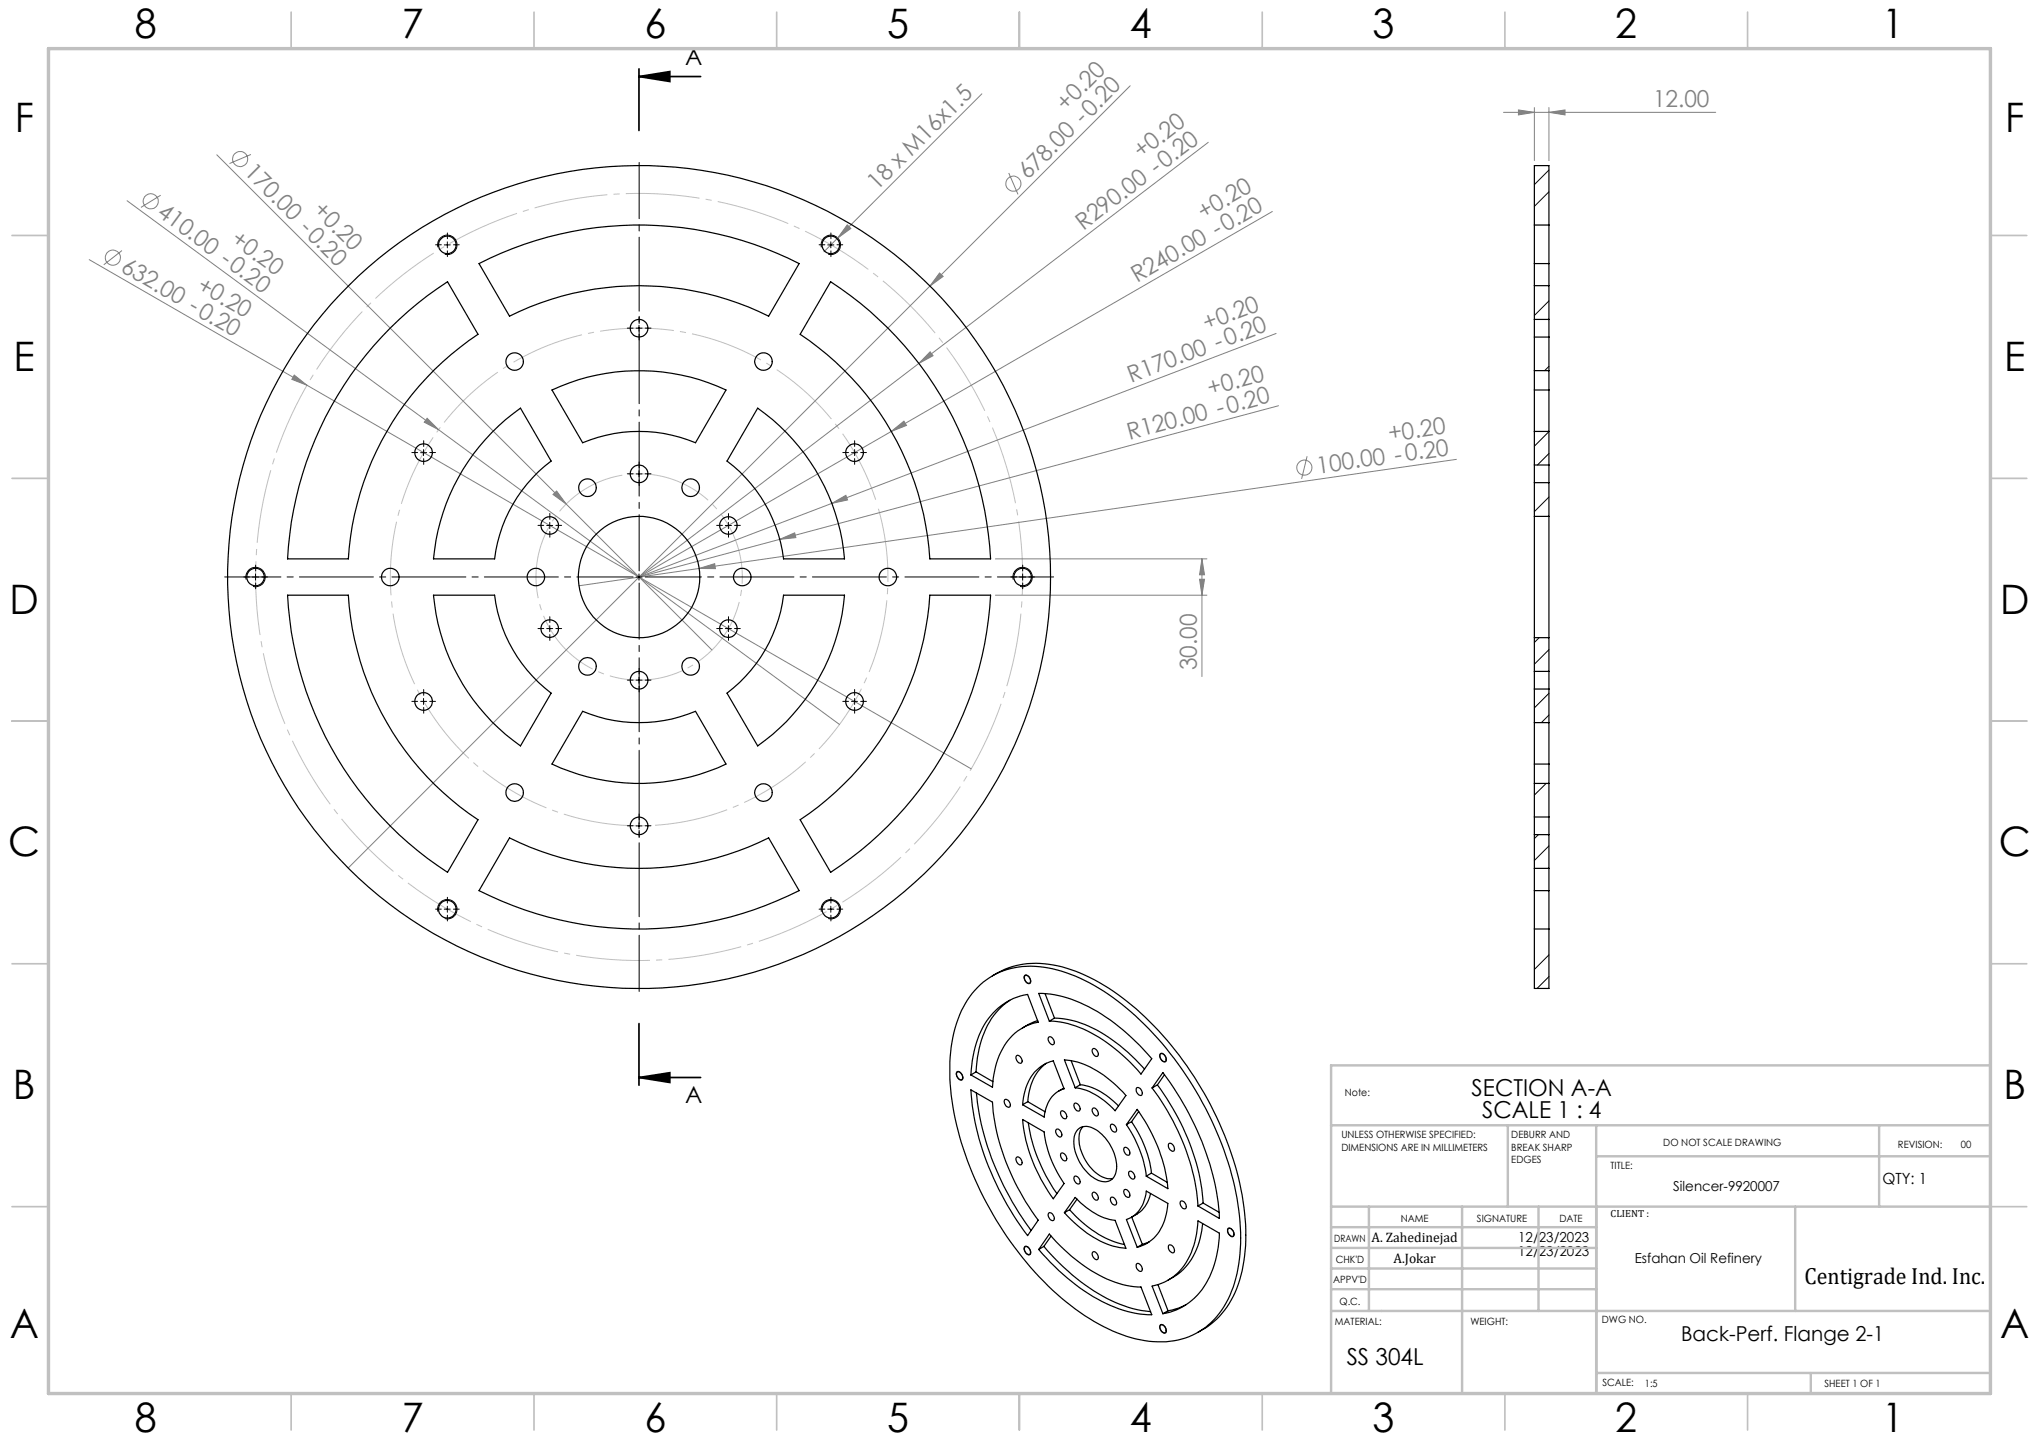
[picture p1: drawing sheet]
<svg xmlns="http://www.w3.org/2000/svg" width="420mm" height="297mm" viewBox="0 0 420 297" stroke-linecap="round" stroke-linejoin="round" font-family="sans-serif">
<g fill="none" stroke="#808080" stroke-width=".21">
<path d="M202.2 19.3l-32.5 32.6M232.8 17.7l-161.1 161.1M44.7 31.9l71.9 71.9M51.7 31.8l-4.4 1.9M207.8 35.6l1.9 4.4M248.9 29.3l-59.6 45.6M309.7 23.1h43.7M312.8 22.6l3.3 .5-3.3 .6zM316.1 22.2v10.9M319.1 23.1l3.3-.5v1.1zM319.1 22.2v10.9M18.4 53.5l44.8 25.8"/>
<path d="M25.1 51.6l-3.7 2.9M26.2 41.3l64.1 47.2M33.1 40.2l-4.1 2.5M174.5 46.3l.8 .8-2.8 1.9zM193.5 56.2l.8 .7-2.7 2zM262.1 43.6l-78.5 45.3M60.6 77.3l2.6 2-3.1-1.2zM63.2 79.3l136.9 79.1M189.3 74.9l-57.7 43.9M191.6 72.5l.6 .8-2.9 1.6zM262.9 68.7l-91.6 35M88 86.1l2.3 2.4-2.9-1.5z"/>
<path d="M90.3 88.5l82.6 60.7M183.6 88.9l2.6-2.2 .5 .9zM183.6 88.9l-52 29.9M263.3 83.6l-131.7 35.2M269.2 94l-1.1 4.6M300 94.6l-156 22.5M113.9 101.8l.8-.7 1.9 2.7zM116.6 103.8l30 30.1M144 117.1l3.2-1 .2 1zM144 117.1l-24.7 3.5M160.6 111.1l3.1-1.4 .2 1zM171.3 103.7l2.9-1.7 .4 1z"/>
<path d="M171.3 103.7l-39.7 15.1M205 115.1h43.6M247.1 119.3h1l-.5 3.3zM247.6 115.1l.5 3.3h-1zM247.6 115.1v24.2M205 122.6h43.6"/>
<circle cx="49.5" cy="32.7" r="1.56"/>
<circle cx="208.7" cy="37.8" r="1.56"/>
<circle cx="23.2" cy="53.1" r="1.57"/>
<circle cx="31.1" cy="41.5" r="1.56"/>
<circle cx="268.7" cy="96.3" r="1.56"/>
</g>
<path d="M131.6 15.8l6.4-1.1v2.1zM131.6 15.8h12.7M131.6 14.2v12.7M131.6 210.8v12.7M131.6 221.9l6.4-1v2.1zM131.6 221.9h12.7" fill="none" stroke="#000" stroke-width=".35"/>
<path d="M152 112.6a21.2 21.2 0 0 0-35.6-8.6 21.2 21.2 0 0 0 9.6 35.3 21.2 21.2 0 0 0 26.3-25.4l-.3-1.3" fill="none" stroke="#c0c0c0" stroke-width=".21" stroke-dasharray="15.2 1.3 1.3 1.3" stroke-dashoffset="7.5" stroke-linecap="butt"/>
<path d="M180.7 103.8a51.3 51.3 0 0 0-85.9-20.6 51.3 51.3 0 0 0 23.6 85.1 51.3 51.3 0 0 0 63-61.9l-.7-2.6" fill="none" stroke="#c0c0c0" stroke-width=".21" stroke-dasharray="15.2 1.3 1.3 1.3" stroke-dashoffset="-1" stroke-linecap="butt"/>
<path d="M207.2 95.7a79 79 0 0 0-132.4-31.7 79 79 0 0 0 36.4 131.1 79 79 0 0 0 97.1-95.4l-1.1-4" fill="none" stroke="#c0c0c0" stroke-width=".21" stroke-dasharray="15.2 1.3 1.3 1.3" stroke-dashoffset="7.1" stroke-linecap="butt"/>
<g fill="none" stroke="#000" stroke-width=".21">
<path d="M90.2 50.9a2 2 0 0 1 1.8-2.4 2 2 0 0 1 2.1 2.1 2 2 0 0 1-2.5 1.8M91.5 50.4h1.2M92.1 49.8v1.2M169.2 50.9a2 2 0 0 1 1.8-2.4 2 2 0 0 1 2.1 2.1 2 2 0 0 1-2.5 1.8M170.5 50.4h1.3M171.1 49.8v1.2M131 67.6h1.3M131.6 67v1.2M86.6 93.2h1.3M87.2 92.6v1.2M131 97.6h1.3M131.6 97v1.2"/>
<path d="M175.4 93.2h1.2M176 92.6v1.2M50.7 119.4a2 2 0 0 1 1.8-2.5 2 2 0 0 1 2.1 2.1 2 2 0 0 1-2.5 1.8M52 118.8h1.3M52.6 118.2v1.3M112.6 108.2h1.2M113.2 107.6v1.3M131 118.8h1.3M131.6 118.2v1.3M149.4 108.2h1.3M150 107.6v1.3M208.7 119.4a2 2 0 0 1 1.8-2.5 2 2 0 0 1 2.1 2.1 2 2 0 0 1-2.5 1.8"/>
<path d="M210 118.8h1.3M210.6 118.2v1.3M112.6 129.5h1.2M113.2 128.9v1.2M131.6 139.5v1.2M149.4 129.5h1.3M150 128.9v1.2M86.6 144.5h1.3M87.2 143.9v1.2M131 140.1h1.3M175.4 144.5h1.2M176 143.9v1.2"/>
<path d="M131 170.1h1.3M131.6 169.5v1.2M90.2 187.8a2 2 0 0 1 1.8-2.5 2 2 0 0 1 2.1 2.1 2 2 0 0 1-2.5 1.8M91.5 187.3h1.2M92.1 186.7v1.2M169.2 187.8a2 2 0 0 1 1.8-2.5 2 2 0 0 1 2.1 2.1 2 2 0 0 1-2.5 1.8M170.5 187.3h1.3M171.1 186.7v1.2M211 200.9a1.11 1.11 0 0 1 1.3 1.5 .83 .83 0 0 1-1.3-.7zM239 217.1a1 1 0 0 1 1.3 1v.1a.52 .52 0 0 1-.5 .6 .52 .52 0 0 1-.5-.4l-.4-.8zM197.1 220.8a1 1 0 0 1 1.3 1.1v.2a.56 .56 0 0 1-.6 .4 .56 .56 0 0 1-.5-.5l-.3-.7zM211 256.8a1.04 1.04 0 0 1 1.3 1.2 .51 .51 0 0 1-.4 .5 .51 .51 0 0 1-.6-.3l-.4-.9z"/>
<path d="M253 253a1.12 1.12 0 0 1 1 .5 1.12 1.12 0 0 1 0 1.2 1.19 1.19 0 0 1-1-1.7zM239 272.9a1 1 0 0 1 1.3 1.1v.1a.48 .48 0 0 1-.4 .5 .48 .48 0 0 1-.5-.2l-.5-.9z"/>
</g>
<g fill="none" stroke="#c0c0c0" stroke-width=".35">
<path d="M60 2.5v7.5M110 2.5v7.5M160 2.5v7.5M210 2.5v7.5M260 2.5v7.5M310 2.5v7.5M360 2.5v7.5M2.5 48.5h7.5M410 48.5h7.5M2.5 98.5h7.5M410 98.5h7.5M2.5 148.5h7.5"/>
<path d="M410 148.5h7.5M2.5 198.5h7.5M410 198.5h7.5M2.5 248.5h7.5M410 248.5h7.5M60 287v7.5M110 287v7.5M160 287v7.5M210 287v7.5M260 287v7.5M310 287v7.5M360 287v7.5"/>
</g>
<g fill="none" stroke="#c0c0c0" stroke-width=".5">
<path d="M410 219.4h-135.8v67.4M274.2 231.8h135.8M310.6 231.8v16.7M328.8 231.8v55.2M328.8 238.2h81.2M387.1 231.8v16.7M274.2 248.5h135.8M274.2 257h54.6M274.2 252.8h54.6M282 248.5v21.5M301.2 248.5v38.3M316.9 248.5v21.5"/>
<path d="M369.8 248.5v21.5M274.2 265.5h54.6M274.2 261.3h54.6M274.2 270h135.8M328.8 282.8h81.2M373 282.8v4.2"/>
</g>
<path d="M10 10h400v277h-400z" fill="none" stroke="#c0c0c0" stroke-width=".7"/>
<path d="M130.4 118.8h-84.1M131.7 117.6v-84.1M132.9 118.8h84.1M131.7 120.1v84.1" fill="none" stroke="#000" stroke-width=".21" stroke-dasharray="15.2 1.3 1.3 1.3" stroke-dashoffset="3.7"/>
<g fill="none" stroke="#000" stroke-width=".21" stroke-dasharray="15.2 1.3 1.3 1.3">
<path d="M90.9 50.4h-1.2M92.2 49.2v-1.2M92.2 51.7v1.2M93.4 50.4h1.2M169.9 50.4h-1.2M171.2 49.2v-1.2M171.2 51.7v1.2M172.4 50.4h1.2M130.4 67.6h-1.2M131.7 66.3v-1.2M131.7 68.8v1.2M132.9 67.6h1.2"/>
<path d="M86 93.2h-1.2M87.3 92v-1.2M87.3 94.5v1.1M88.5 93.2h1.2M130.4 97.6h-1.2M131.7 96.3v-1.2M131.7 98.8v1.2M132.9 97.6h1.2M174.8 93.2h-1.2M176 92v-1.2M176 94.5v1.1M177.3 93.2h1.2"/>
<path d="M51.4 118.8h-1.2M52.7 117.6v-1.2M53.9 118.8h1.2M112 108.2h-1.2M113.3 107v-1.2M113.3 109.5v1.1M114.5 108.2h1.2M148.8 108.2h-1.2M150.1 107v-1.2M150.1 109.5v1.1M151.3 108.2h1.2M209.4 118.8h-1.2"/>
<path d="M210.7 117.6v-1.2M211.9 118.8h1.2M52.7 120.1v1.2M112 129.5h-1.2M113.3 128.2v-1.2M113.3 130.7v1.2M114.5 129.5h1.2M131.7 138.8v-1.2M148.8 129.5h-1.2M150.1 128.2v-1.2M150.1 130.7v1.2M151.3 129.5h1.2"/>
<path d="M210.7 120.1v1.2M86 144.5h-1.2M87.3 143.2v-1.2M87.3 145.7v1.2M88.5 144.5h1.2M130.4 140.1h-1.2M131.7 141.3v1.2M132.9 140.1h1.2M174.8 144.5h-1.2M176 143.2v-1.2M176 145.7v1.2M177.3 144.5h1.2"/>
<path d="M130.4 170.1h-1.2M131.7 168.8v-1.2M131.7 171.3v1.2M132.9 170.1h1.2M90.9 187.2h-1.2M92.2 186v-1.2M92.2 188.5v1.2M93.4 187.2h1.2M169.9 187.2h-1.2M171.2 186v-1.2M171.2 188.5v1.2M172.4 187.2h1.2"/>
</g>
<path d="M131.6 15.8l6.4-1.1v2.1zM131.6 221.9l6.4-1v2.1z" fill="#000"/>
<g fill="#808080">
<path d="M113.9 101.8l.8-.7 1.9 2.7z"/>
<path d="M88 86.1l2.3 2.4-2.9-1.5z"/>
<path d="M60.6 77.3l2.6 2-3.1-1.2z"/>
<path d="M144 117.1l3.2-1 .2 1z"/>
<path d="M160.6 111.1l3.1-1.4 .2 1z"/>
<path d="M171.3 103.7l2.9-1.7 .4 1z"/>
<path d="M183.6 88.9l2.6-2.2 .5 .9z"/>
<path d="M191.6 72.5l.6 .8-2.9 1.6z"/>
<path d="M174.5 46.3l.8 .8-2.8 1.9z"/>
<path d="M193.5 56.2l.8 .7-2.7 2z"/>
<path d="M312.8 22.6l3.3 .5-3.3 .6zM319.1 23.1l3.3-.5v1.1z"/>
<path d="M247.6 115.1l.5 3.3h-1zM247.1 119.3h1l-.5 3.3z"/>
</g>
<g fill="none" stroke="#000" stroke-width=".25">
<path d="M98.7 54.3a72.3 72.3 0 0 1 65.9 0l-6.3 10.8a59.9 59.9 0 0 0-53.3 0zM171.1 58a72.6 72.6 0 0 1 32.9 57.1h-12.5a60.2 60.2 0 0 0-26.7-46.2zM316.1 46.4v7.9M316.1 54.3h3M316.1 46.4h3M316.1 58.8h3M316.1 46.4v-12.3h3v12.3M316.1 54.3v11.5M319.1 46.4v7.9M319.1 54.3v11.5M80.4 67.6a71.6 71.6 0 0 1 11.8-9.6l6.3 10.9a60.2 60.2 0 0 0-26.7 46.2h-12.6a72.7 72.7 0 0 1 21.2-47.5zM316.1 76.3v4"/>
<path d="M316.1 65.8v3.6M316.1 76.3h3M316.1 69.4v6.9M316.1 69.4h3M316.1 65.8h3M319.1 76.3v4M319.1 65.8v3.6M319.1 69.4v6.9M101.3 89.1a40.1 40.1 0 0 1 5.9-5l6.3 10.9a29.8 29.8 0 0 0-11.6 20.1h-12.6a42.6 42.6 0 0 1 12-26zM113.7 80.3a42.5 42.5 0 0 1 35.8 0l-6.2 10.9a30.2 30.2 0 0 0-23.3 0zM156.1 84.1a42.4 42.4 0 0 1 17.9 31h-12.6a29.8 29.8 0 0 0-11.6-20.1zM316.1 95.8v3.6"/>
<path d="M316.1 88.9h3M316.1 80.3h3M316.1 99.4h3M316.1 80.3v15.5M316.1 99.4v7M316.1 95.8h3M319.1 95.8v3.6M319.1 80.3v15.5M319.1 99.4v7M316.1 106.4v24.9M316.1 106.4h3M319.1 106.4v24.9"/>
<path d="M59.2 122.6h12.6a60.2 60.2 0 0 0 26.7 46.2l-6.3 10.9a72.4 72.4 0 0 1-33-57.1zM89.3 122.6h12.6a30 30 0 0 0 11.6 20.2l-6.3 10.8a42.6 42.6 0 0 1-17.9-31zM161.4 122.6h12.6a42.6 42.6 0 0 1-17.9 31l-6.3-10.8a30 30 0 0 0 11.6-20.2zM191.5 122.6h12.5a72.5 72.5 0 0 1-32.9 57.1l-6.3-10.9a60.2 60.2 0 0 0 26.7-46.2zM316.1 138.3v3.6M316.1 131.3v7M316.1 131.3h3M316.1 138.3h3M319.1 138.3v3.6M319.1 131.3v7M120 146.5a30.2 30.2 0 0 0 23.3 0l6.2 10.9a42.2 42.2 0 0 1-35.8 0zM316.1 157.4v4"/>
<path d="M316.1 148.8h3M316.1 157.4h3M316.1 141.9v15.5M316.1 141.9h3M319.1 157.4v4M319.1 141.9v15.5M105 172.6a59.9 59.9 0 0 0 53.3 0l6.3 10.8a72.6 72.6 0 0 1-65.9 0zM316.1 168.3v3.6M316.1 178.9h3M316.1 161.4h3M316.1 161.4v6.9M316.1 171.9v11.5"/>
<path d="M316.1 171.9h3M316.1 168.3h3M319.1 168.3v3.6M319.1 161.4v6.9M319.1 171.9v11.5M316.1 183.4v7.9M316.1 183.4h3M316.1 191.3h3M316.1 191.3v12.3h3v-12.3M319.1 183.4v7.9M201.4 203.4a15.9 15.9 0 0 1 15.4-3.9 40.8 40.8 0 0 1 19 11.5 69.2 69.2 0 0 1 19.4 38.2 32.5 32.5 0 0 1-2.2 18.4 15.3 15.3 0 0 1-16.3 8.7 35.7 35.7 0 0 1-18-8.9 69.7 69.7 0 0 1-22.6-40.6 33.4 33.4 0 0 1 1.9-18.6l1.3-2.3zM204.4 201a17.5 17.5 0 0 1 15.3-1.6 44.6 44.6 0 0 1 18.9 12.9 69.8 69.8 0 0 1 17.4 35.1 34.5 34.5 0 0 1-1.6 18.8 16 16 0 0 1-7.6 8.2"/>
<path d="M204.6 208.6a12.1 12.1 0 0 1 7.1-3.8l2.2 5.7a10.8 10.8 0 0 0-8.4 7.7l-.8 3.1-.3 2.6-4.4-2.5a19.8 19.8 0 0 1 4.6-12.8zM208 206a15.3 15.3 0 0 0-6.3 10l-.4 1.8-.3 3M209.4 217.4a1.01 1.01 0 0 1 .9 .5 1.01 1.01 0 0 1 0 1.1 1.12 1.12 0 0 1-.9-1.6zM211.1 200.9a1.01 1.01 0 0 1 1 .6 1.01 1.01 0 0 1-.1 1 1.12 1.12 0 0 1-.9-1.6zM213.7 210.2l-1.9 .8-1.2 .7M214 204.6a24.6 24.6 0 0 1 13.8 4.9 46.9 46.9 0 0 1 9.4 8.5l-2.2 3.2a31.9 31.9 0 0 0-15-10.4l-2.4-.4-1.5-.1zM215.3 204.6l1.9 5.1M215.5 219a10 10 0 0 0-3.8 7.9M216 213.6a.98 .98 0 0 1 1 .5 .98 .98 0 0 1-.1 1.1 1.1 1.1 0 0 1-.9-1.6zM217.2 209.7a21.8 21.8 0 0 1 12.7 5.1 41.2 41.2 0 0 1 5.9 5.4M217.2 209.7l-1.1 .6M219.3 218.3a17.6 17.6 0 0 1 10.7 5.4l1.9 1.9-2.2 3.2a13.8 13.8 0 0 0-8.2-4.8z"/>
<path d="M220.6 218.4l1.9 5M225 216.1a.76 .76 0 0 1 1.2 .7 .5 .5 0 0 1-.2 .8 .5 .5 0 0 1-.7-.3l-.3-.7zM239.1 217.1a1.01 1.01 0 0 1 .9 .5 1.01 1.01 0 0 1 0 1 1.08 1.08 0 0 1-.9-1.5zM197.1 220.9a.94 .94 0 0 1 1 .2 .94 .94 0 0 1 .2 1 .54 .54 0 0 1-.6 .3 .54 .54 0 0 1-.4-.5l-.3-.5zM200 224.5l4.4 2.5a46.5 46.5 0 0 0 9.5 24.3l-2.2 3.2a56.5 56.5 0 0 1-11.7-30zM201 220.8l-1 .6M201 220.8l3.5 2M201.1 225.1a57.5 57.5 0 0 0 11.3 28.3M207 226.5a.99 .99 0 0 1 .9 .5 .99 .99 0 0 1 0 1 1.1 1.1 0 0 1-.9-1.5zM209.3 238.4a.76 .76 0 0 1 1.2 .7 .5 .5 0 0 1-.2 .8 .5 .5 0 0 1-.7-.3l-.3-.7zM210.6 230.6l4.5 2.5a23.1 23.1 0 0 0 4.1 10.7l-2.2 3.1a33 33 0 0 1-6.4-16.3zM211.7 226.9l-1.1 .6"/>
<path d="M211.7 226.9l3.6 2.1M211.8 231.3a34.2 34.2 0 0 0 5.9 14.5M213.1 220.8a7.6 7.6 0 0 1 3.9-2.3l2.2 5.8a6.2 6.2 0 0 0-4.1 5.8l-4.5-2.6a11.5 11.5 0 0 1 2.5-6.7zM217.6 232.6a.98 .98 0 0 1 .9 .5 .98 .98 0 0 1 0 1.1 1.1 1.1 0 0 1-.9-1.6zM218.6 237.5a.99 .99 0 0 1 .9 .5 .99 .99 0 0 1 0 1.1 1.1 1.1 0 0 1-.9-1.6zM218.6 228.8a1.01 1.01 0 0 1 .9 .5 1.01 1.01 0 0 1 0 1.1 1.15 1.15 0 0 1-.9-1.6zM219.1 224.1l-1 .6M221.3 227.3a1.01 1.01 0 0 1 1 .5 1.01 1.01 0 0 1-.1 1 1.15 1.15 0 0 1-.9-1.5zM222 232.6a2.97 2.97 0 0 1 3.9 .2 9.5 9.5 0 0 1 4 8.2 2.52 2.52 0 0 1-4 2 9.4 9.4 0 0 1-4.6-8.9l.2-.6zM222.5 223.4a13.5 13.5 0 0 1 7.9 4.4M222.5 223.4l-1 .6M223.1 232.1a5 5 0 0 0-.4 5 8.7 8.7 0 0 0 5.3 5.6h1.2"/>
<path d="M225.1 228.3a.98 .98 0 0 1 1 .5 .98 .98 0 0 1-.1 1 1.1 1.1 0 0 1-.9-1.5zM228.8 231.6a.99 .99 0 0 1 1 .5 .99 .99 0 0 1 0 1 1.1 1.1 0 0 1-1-1.5zM231.6 236.4a.99 .99 0 0 1 1 .4 .99 .99 0 0 1-.1 1.1 1.1 1.1 0 0 1-.9-1.5zM232 231.6l2.2-3.1a33 33 0 0 1 6.4 16.3l-4.5-2.6M232 231.6a24.2 24.2 0 0 1 4.1 10.6M233.1 231a23.9 23.9 0 0 1 4.1 10.6M233.1 231l-1.1 .6M234.1 224a1.01 1.01 0 0 1 1 .5 1.01 1.01 0 0 1 0 1.1 1.15 1.15 0 0 1-1-1.6zM234.6 228.9l-1.5 2.1M237.3 224.1l2.2-3.2a56.9 56.9 0 0 1 11.6 29l.1 1.1-4.4-2.6M237.3 224.1a46.1 46.1 0 0 1 9.5 24.3M238.4 223.4a46.7 46.7 0 0 1 9.4 24.4"/>
<path d="M238.4 223.4l-1.1 .7M239.9 221.4l-1.5 2M240.8 235.5a.98 .98 0 0 1 .9 .5 .98 .98 0 0 1 0 1.1 1.1 1.1 0 0 1-.9-1.6zM211.1 256.8a.98 .98 0 0 1 1 .5 .98 .98 0 0 1-.1 1.1 1.1 1.1 0 0 1-.9-1.6zM215 256.7a39.8 39.8 0 0 0 17.4 12.6l2.6 .6 2 .3M215 256.7l-1 .6M216 249.8a1.06 1.06 0 0 1 1 1.6 1.06 1.06 0 0 1-1-1.6zM216.1 254.2a32.2 32.2 0 0 0 15.1 10.4l2.3 .4 1.5 .1 2.2 5.7a24.8 24.8 0 0 1-13.9-4.9 48.2 48.2 0 0 1-9.3-8.6zM216.5 254.6l-1.5 2.1M220.3 249.2a21.7 21.7 0 0 0 11.3 7.1M220.3 249.2l-1 .6M221.3 242.3a.99 .99 0 0 1 1 .5 .99 .99 0 0 1-.1 1 1.1 1.1 0 0 1-.9-1.5z"/>
<path d="M221.5 246.6a14 14 0 0 0 8.2 4.8l2.2 5.7a17.6 17.6 0 0 1-10.7-5.4l-1.9-1.9zM221.9 247l-1.6 2.2M225 245.7a.76 .76 0 0 1 1.2 .7 .5 .5 0 0 1-.2 .7 .5 .5 0 0 1-.7-.2l-.3-.7zM225.1 257.9a.98 .98 0 0 1 1 .5 .98 .98 0 0 1-.1 1 1.1 1.1 0 0 1-.9-1.5zM228.8 246.6a.99 .99 0 0 1 1 .5 .99 .99 0 0 1 0 1.1 1.1 1.1 0 0 1-1-1.6zM231.6 245a.99 .99 0 0 1 1 .5 .99 .99 0 0 1-.1 1.1 1.1 1.1 0 0 1-.9-1.6zM232.5 241.4a.96 .96 0 0 1 1 .2 .96 .96 0 0 1 .3 1 .54 .54 0 0 1-.6 .3 .54 .54 0 0 1-.5-.5l-.2-.4zM233.1 250.7l2.2 5.6M235.3 256.3l-1.1 .6M236.1 245.3l4.5 2.6a9.8 9.8 0 0 1-4.8 8.4l-1.6 .6-2.2-5.7a6.4 6.4 0 0 0 4.1-5.9zM236.7 255.8l-1.4 .5M237 245.8a6.5 6.5 0 0 1-3.9 4.9"/>
<path d="M237.2 241.6l-1.1 .6M237.2 241.6l3.2 1.9M240.8 256.5a.98 .98 0 0 1 .9 .4 .98 .98 0 0 1 0 1.1 1.1 1.1 0 0 1-.9-1.5zM243.2 247.4a.99 .99 0 0 1 1 .5 .99 .99 0 0 1-.1 1.1 1.1 1.1 0 0 1-.9-1.6zM246.8 251.5l4.4 2.5a19.2 19.2 0 0 1-5.1 13.3 12.1 12.1 0 0 1-6.6 3.3l-2.2-5.7a10.9 10.9 0 0 0 8.3-7.7l.9-3.1zM247.7 252a13.7 13.7 0 0 1-6 11.1l-1.1 .6M247.8 247.8l-1 .6M247.8 247.8l3.3 1.9M253 253.1a.98 .98 0 0 1 1 .5 .98 .98 0 0 1-.1 1 1.1 1.1 0 0 1-.9-1.5zM234.1 260.4a.82 .82 0 0 1 .8 0 .82 .82 0 0 1 .4 .8 .47 .47 0 0 1-.3 .7 .47 .47 0 0 1-.6-.4l-.3-.4zM238.5 264.6l2.1 5.4M239.1 272.9a1.03 1.03 0 0 1 .9 1.6 1.07 1.07 0 0 1-.9-1.6z"/>
<path d="M240.6 270l-1.1 .6M244.2 268.8l-1.4 .6-2.2 .6"/>
<circle cx="92.1" cy="50.4" r="1.82"/>
<circle cx="171.1" cy="50.4" r="1.82"/>
<circle cx="106" cy="74.5" r="1.8"/>
<circle cx="131.6" cy="67.6" r="1.82"/>
<circle cx="157.3" cy="74.5" r="1.8"/>
<circle cx="87.3" cy="93.2" r="1.82"/>
<circle cx="131.6" cy="97.6" r="1.82"/>
<circle cx="176" cy="93.2" r="1.82"/>
<circle cx="52.6" cy="118.9" r="1.8"/>
<circle cx="80.4" cy="118.8" r="1.81"/>
<circle cx="110.4" cy="118.9" r="1.8"/>
<circle cx="113.2" cy="108.2" r="1.81"/>
<circle cx="121" cy="100.5" r="1.82"/>
<circle cx="131.6" cy="118.8" r="12.5"/>
<circle cx="131.6" cy="118.9" r="84.8"/>
<circle cx="142.3" cy="100.4" r="1.82"/>
<circle cx="150" cy="108.2" r="1.8"/>
<circle cx="152.9" cy="118.9" r="1.8"/>
<circle cx="182.9" cy="118.9" r="1.81"/>
<circle cx="210.6" cy="118.9" r="1.8"/>
<circle cx="113.2" cy="129.5" r="1.81"/>
<circle cx="121" cy="137.2" r="1.82"/>
<circle cx="142.3" cy="137.2" r="1.82"/>
<circle cx="150" cy="129.5" r="1.8"/>
<circle cx="87.3" cy="144.5" r="1.82"/>
<circle cx="131.6" cy="140.1" r="1.82"/>
<circle cx="176" cy="144.5" r="1.82"/>
<circle cx="106" cy="163.2" r="1.8"/>
<circle cx="131.6" cy="170.1" r="1.81"/>
<circle cx="157.3" cy="163.2" r="1.8"/>
<circle cx="92.1" cy="187.3" r="1.82"/>
<circle cx="171.1" cy="187.3" r="1.82"/>
</g>
<g fill="none" stroke="#000" stroke-width=".21">
<path d="M319.1 35l-3 3M319.1 39.5l-3 3M316.1 69.4v.1M319.1 75.5l-.9 .8M319.1 62l-3 3M319.1 88.9l-3 3M319.1 93.4l-2.4 2.4M319.1 102.4l-3 3M317 131.3l-.9 1M319.1 133.8l-3 3M319.1 142.8l-3 3M319.1 147.3l-1.6 1.5"/>
<path d="M316.9 171.9l-.8 .8M318.5 161.4l-2.4 2.4M319.1 174.2l-3 3M319.1 196.7l-3 3M319.1 201.2l-2.5 2.4"/>
</g>
<g font-size="8.4">
<text x="27.7" y="7.9">8</text>
<text x="82.7" y="7.9">7</text>
<text x="132.7" y="7.9">6</text>
<text x="182.7" y="7.9">5</text>
<text x="232.7" y="7.9">4</text>
<text x="282.7" y="7.9">3</text>
<text x="332.7" y="7.9">2</text>
<text x="387.7" y="7.9">1</text>
<text x="3" y="27.1">F</text>
<text x="413" y="27.1">F</text>
<text x="2.8" y="76.4">E</text>
<text x="412.8" y="76.4">E</text>
<text x="2" y="126.4">D</text>
<text x="412" y="126.4">D</text>
<text x="1.7" y="176.4">C</text>
<text x="411.7" y="176.4">C</text>
<text x="2.7" y="226.4">B</text>
<text x="412.7" y="226.4">B</text>
<text x="2" y="275.6">A</text>
<text x="412" y="275.6">A</text>
<text x="27.7" y="294.9">8</text>
<text x="82.7" y="294.9">7</text>
<text x="132.7" y="294.9">6</text>
<text x="182.7" y="294.9">5</text>
<text x="232.7" y="294.9">4</text>
<text x="282.7" y="294.9">3</text>
<text x="332.7" y="294.9">2</text>
<text x="387.7" y="294.9">1</text>
</g>
<g font-size="4.8">
<text x="141.1" y="13.5">A</text>
<text x="141.1" y="227.2">A</text>
<text x="303.1" y="225.7">SECTION A-A</text>
<text x="305.3" y="230.3">SCALE 1 : 4</text>
<text x="371.7" y="264.5">Centigrade Ind. Inc.</text>
<text x="277.4" y="281.1">SS 304L</text>
</g>
<g font-size="4.8" fill="#808080">
<text x="219.5" y="23" transform="rotate(-45 219.5 23)">+0.20</text>
<text x="340.5" y="22.1">12.00</text>
<text x="50.1" y="35.7" transform="rotate(45 50.1 35.7)">170.00 -0.20</text>
<text x="235" y="32.9" transform="rotate(-37 235 32.9)">+0.20</text>
<text x="180.7" y="39.4" transform="rotate(-45 180.7 39.4)">18 x M16x1.5</text>
<text x="211.7" y="37.2" transform="rotate(-45 211.7 37.2)">678.00 -0.20</text>
<text x="32.2" y="44.3" transform="rotate(36 32.2 44.3)">410.00 -0.20</text>
<text x="64.3" y="43.5" transform="rotate(45 64.3 43.5)">+0.20</text>
<text x="223.2" y="47.5" transform="rotate(-37 223.2 47.5)">R290.00 -0.20</text>
<text x="247.9" y="45.3" transform="rotate(-30 247.9 45.3)">+0.20</text>
<text x="47.3" y="49.9" transform="rotate(36 47.3 49.9)">+0.20</text>
<text x="24.7" y="55.8" transform="rotate(30 24.7 55.8)">632.00 -0.20</text>
<text x="40.3" y="59.6" transform="rotate(30 40.3 59.6)">+0.20</text>
<text x="234.2" y="58.3" transform="rotate(-30 234.2 58.3)">R240.00 -0.20</text>
<text x="248.6" y="68.1" transform="rotate(-21 248.6 68.1)">+0.20</text>
<text x="233" y="78.9" transform="rotate(-21 233 78.9)">R170.00 -0.20</text>
<text x="249.2" y="81.5" transform="rotate(-15 249.2 81.5)">+0.20</text>
<text x="232.6" y="90.6" transform="rotate(-15 232.6 90.6)">R120.00 -0.20</text>
<text x="286.2" y="90.9" transform="rotate(-8 286.2 90.9)">+0.20</text>
<text x="271.5" y="97.6" transform="rotate(-8 271.5 97.6)">100.00 -0.20</text>
<text x="246.5" y="138" transform="rotate(-90 246.5 138)">30.00</text>
</g>
<text font-size="4.2" x="346.3" y="276.1">Back-Perf. Flange 2-1</text>
<text font-size="3.2" x="387.7" y="243.9">QTY: 1</text>
<g font-size="2.8">
<text x="344.7" y="245.3">Silencer-9920007</text>
<text x="282.5" y="255.9">A. Zahedinejad</text>
<text x="312.7" y="255.9">12/23/2023</text>
<text x="287" y="260.1">A.Jokar</text>
<text x="312.7" y="258.7">12/23/2023</text>
<text x="336.7" y="260.1">Esfahan Oil Refinery</text>
</g>
<g font-size="2.1">
<text x="277" y="225.8">Note:</text>
<text x="276.3" y="234.5">UNLESS OTHERWISE SPECIFIED:</text>
<text x="276.3" y="237">DIMENSIONS ARE IN MILLIMETERS</text>
<text x="311.3" y="234.5">DEBURR AND</text>
<text x="311.3" y="237">BREAK SHARP</text>
<text x="311.3" y="239.5">EDGES</text>
<text x="342.6" y="235.9">DO NOT SCALE DRAWING</text>
<text x="391" y="236.5">REVISION:</text>
<text x="403.9" y="236.5">00</text>
<text x="331.8" y="240.8">TITLE:</text>
<text x="288.5" y="251.7">NAME</text>
<text x="304.2" y="251.7">SIGNATURE</text>
<text x="321.2" y="251.7">DATE</text>
<text x="331.8" y="250.7">CLIENT :</text>
<text x="274.8" y="255.8">DRAWN</text>
<text x="275.1" y="260.1">CHK'D</text>
<text x="274.6" y="264.2">APPV'D</text>
<text x="275.9" y="268.7">Q.C.</text>
<text x="275" y="273">MATERIAL:</text>
<text x="302.9" y="273">WEIGHT:</text>
<text x="330" y="272.5">DWG NO.</text>
<text x="330.1" y="285.6">SCALE:</text>
<text x="338.8" y="285.6">1:5</text>
<text x="375.8" y="285.6">SHEET 1 OF 1</text>
</g>
</svg>
